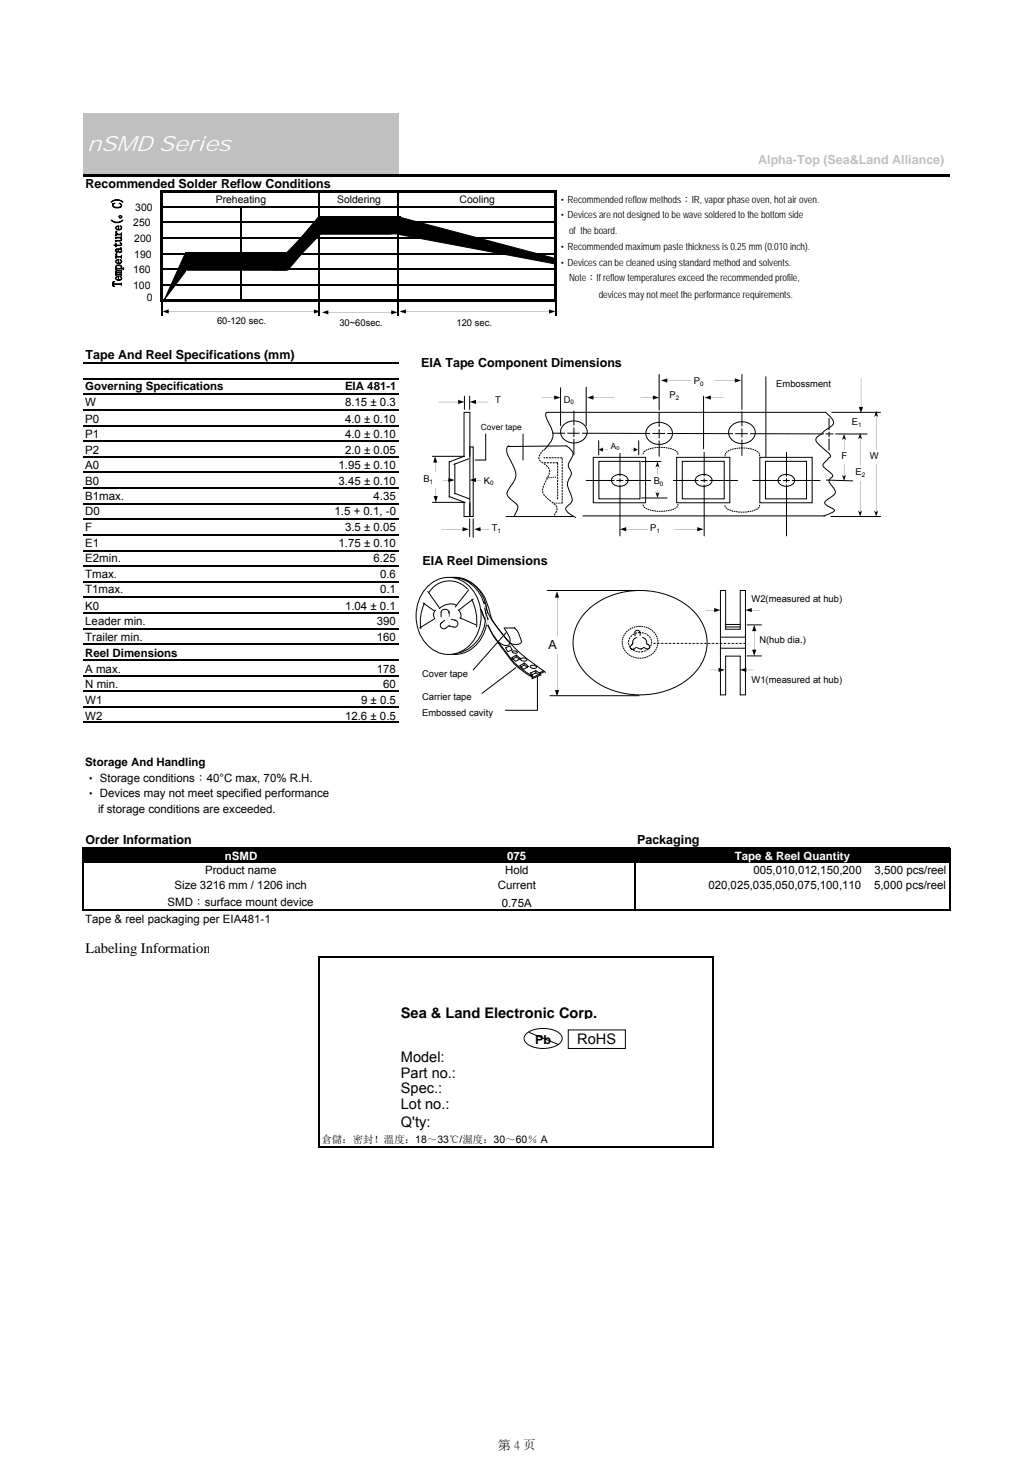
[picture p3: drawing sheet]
<svg xmlns="http://www.w3.org/2000/svg" width="210mm" height="297mm" viewBox="0 0 210 297" stroke-linecap="round" stroke-linejoin="round" font-family="sans-serif">
<path d="M16.8 22.9h64.1v12.8h-64.1z" fill="#c0c0c0"/>
<path d="M16.8 172.2h176.1v3.2h-176.1z" fill="#000"/>
<path d="M16.8 35.6h176.1M32.9 38.6v22.7M33.1 38.8h80M112.9 39v22.3M33.1 61h80" fill="none" stroke="#000" stroke-width=".42"/>
<g fill="none" stroke="#000" stroke-width=".21">
<path d="M64.9 39v21.8M80.9 39v21.8M33.1 42h79.5M33.1 45.2h79.5M33.1 48.4h79.5M33.1 51.5h79.5M33.1 54.7h79.5M33.1 57.9h79.5M48.9 42.1v18.7M16.8 73.8h64.1M16.8 76.9h64.1M32.9 61.3v3"/>
<path d="M64.9 61.3v3M80.9 61.3v3M112.9 61.3v3M16.8 80.1h64.1M16.8 83.3h64.1M16.8 86.5h64.1M16.8 89.6h64.1M16.8 92.8h64.1M16.8 96h64.1M16.8 99.2h64.1M16.8 102.3h64.1M16.8 105.5h64.1"/>
<path d="M16.8 108.7h64.1M16.8 111.9h64.1M16.8 115h64.1M16.8 118.2h64.1M16.8 121.4h64.1M16.8 124.6h64.1M16.8 127.7h64.1M16.8 130.9h64.1M16.8 134.1h64.1M16.8 137.3h64.1M16.8 140.4h64.1M16.8 143.6h64.1"/>
<path d="M16.8 146.8h64.1M16.9 172.1v12.9M17 172.2h176M128.9 172.3v12.7M192.9 172.3v12.7M17 184.9h176M64.9 194.3v38.8M65 194.4h80M144.9 194.5v38.6M65 233h80"/>
</g>
<path d="M85.2 143.6h20.7v2.6h-20.7z" fill="#fff"/>
<path d="M87.4 119.2a6.3 6.3 0 0 1 10.1 1.6 8.2 8.2 0 0 1-3.7 11.7 6.7 6.7 0 0 1-8.5-5.2 8.4 8.4 0 0 1 2.1-8.1zM88 119.2a6 6 0 0 1 9.9 1.7 8.6 8.6 0 0 1-2.7 11.3 6.1 6.1 0 0 1-8.4-2.8 8.9 8.9 0 0 1 1.2-10.2zM109.1 137.4v6.9h-6.5" fill="none" stroke="#000" stroke-width=".2"/>
<g fill="#fff">
<path d="M152.1 120.4h26.6v2.7h-26.6z"/>
<path d="M153.7 128.7h18.3v2.7h-18.3z"/>
<path d="M152.1 136.9h26.6v2.7h-26.6z"/>
</g>
<path d="M97.9 124.2a26.9 26.9 0 0 0 5.3 9.1 14.2 14.2 0 0 0 4.5 4.1l.4-.2M98.3 122.2a15.6 15.6 0 0 0 3.9 6.8 36.9 36.9 0 0 0 8.6 7.6M102.4 127.6l.7 1.2a1.64 1.64 0 0 1 0 2.3l-.9-.1-1.2-.8M102.4 127.6h2.2M108.8 136.7v-.4l-1.1 .4 .4 .4M108.8 136.7l.7 .4M109.6 137l-1.4 .6M109.7 137.2l-1.7 .7M110.6 136.5l-.9 .4" fill="none" stroke="#000" stroke-width=".2"/>
<path d="M86.8 119.2a6 6 0 0 1 9.8 1.7 8.6 8.6 0 0 1-2.7 11.3 6.1 6.1 0 0 1-8.3-2.8 8.9 8.9 0 0 1 1.2-10.2z" fill-rule="evenodd" fill="#fff"/>
<g fill="none" stroke="#000" stroke-width=".2">
<path d="M86.8 119.2a6 6 0 0 1 9.8 1.7 8.6 8.6 0 0 1-2.7 11.3 6.1 6.1 0 0 1-8.3-2.8 8.9 8.9 0 0 1 1.2-10.2zM92.7 117.3a8 8 0 0 1 6.6 6.3 10.4 10.4 0 0 0 2.7 5.3l.5 .5a2.52 2.52 0 0 0 2.8 1.5l.3-.2a.98 .98 0 0 0 0-1.3l-.6-1.2-.6-.6M94.9 119.6a4.8 4.8 0 0 0-7.7 .7M95.2 119.8l-2.7 3.5M85.9 122.5l2.2 1.6M86.9 120.1l2.3 3.3M88.3 125.7l-3.1 1.9M88.4 124a1.36 1.36 0 0 0-.1 1.6M89.8 126.4a.69 .69 0 0 0-.3 1 .69 .69 0 0 0 1 .2l.8-.6M90.3 126l-.8 .6M91.1 124.6a.79 .79 0 0 0-.7-.8 .79 .79 0 0 0-.8 .6v.9M91.2 124.3v.9"/>
<path d="M91.2 127.2l1 .2M91.7 125.9l.9 .1M92.3 126a.7 .7 0 0 1 .7 .8 .7 .7 0 0 1-.8 .6M92.7 123a3.1 3.1 0 0 0-3.5 .7M93 123.9a1.51 1.51 0 0 1 .5 1.7M93.4 125.5l3.2 1.5M95.8 121.8a10.2 10.2 0 0 1 1 5.6M96.1 121.7l-2.9 2.3M97.7 123.8a27.7 27.7 0 0 0 5.5 9.3 14.3 14.3 0 0 0 4.7 4.1"/>
</g>
<path d="M98.6 124.7l.2 1.6" fill="none" stroke="#fff" stroke-width=".26"/>
<path d="M98.8 125.8l.2 1.2" fill="none" stroke="#fff" stroke-width=".32"/>
<path d="M102.7 131.6l.8-.4 .5 .8-.9 .4z" fill="#fff"/>
<path d="M102.7 131.6l.8-.4 .5 .8-.9 .4z" fill="none" stroke="#000" stroke-width=".2"/>
<path d="M105.5 135.3l1-.6 .8 .7-1 .6z" fill="#fff"/>
<path d="M105.5 135.3l1-.6 .8 .7-1 .6zM106.4 135.1l-.7 .5M106.4 134.7v.3M106.5 135.1l.6 .5" fill="none" stroke="#000" stroke-width=".2"/>
<path d="M107.8 135.3a.95 .95 0 0 1 1.2 .3 .84 .84 0 0 1-1.3-.2z" fill-rule="evenodd" fill="#fff"/>
<path d="M107.8 135.3a.95 .95 0 0 1 1.2 .3 .84 .84 0 0 1-1.3-.2z" fill="none" stroke="#000" stroke-width=".2"/>
<path d="M105.8 133.8a.95 .95 0 0 1 1.2 .3 .84 .84 0 0 1-1.3-.2z" fill-rule="evenodd" fill="#fff"/>
<path d="M105.8 133.8a.95 .95 0 0 1 1.2 .3 .84 .84 0 0 1-1.3-.2z" fill="none" stroke="#000" stroke-width=".2"/>
<path d="M104.1 132.3l.5-.1 .5 .3-.6 .2-.4-.2z" fill-rule="evenodd" fill="#fff"/>
<g fill="none" stroke="#000" stroke-width=".2">
<path d="M111.1 120h19.2M146.3 120h1.1v7.8h2.9v-7.8h1.1v21.2h-1.1v-7.9h-2.9v7.9h-1.1zM86.2 122.6l-.5 1.4-.3 1.5 .1 2.2M104.1 132.3l.5-.1 .5 .3-.6 .2-.4-.2zM107.9 137.2l.2 .6M108.1 137.1l.1 .6M108.1 137.1l-.4 .1M108.8 136.7l-.7 .4M108.8 136.3l.7 .4M109.5 136.7l.2 .5M109.7 136.7l.2 .5M110.4 136.3l-.9 .4"/>
<path d="M146.3 131.7h5.1M146.3 129.5h5.1M147.4 127.4h2.9M147.4 126.9h2.9M151.7 133.3h2.9M151.7 127h2.9M111.7 141.4h18.1"/>
</g>
<path d="M99 124.7l.2 .8" fill="none" stroke="#fff" stroke-width=".2"/>
<g fill="#000">
<path d="M113.1 120.8l.1 20zM113.1 120.1l.4 1.3h-.8zM112.7 140.2h.8l-.4 1.3z"/>
<path d="M143.2 124h2.5zM145 123.5l1.3 .5-1.3 .4z"/>
<path d="M144.3 136.1h2.3zM145.9 135.7l1.3 .4-1.3 .4z"/>
<path d="M151 136.1h2zM150.3 136.1l1.3-.4v.8z"/>
<path d="M153.2 127.6v5zM153.2 127l.4 1.2h-.9zM152.7 132h.9l-.4 1.3z"/>
<path d="M152.1 124h2.2zM151.4 124l1.3-.5v.9z"/>
</g>
<path d="M91.1 124.7l-.1 .6M91.5 124.7l.1 .6" fill="none" stroke="#fff" stroke-width=".21"/>
<path d="M128.3 129.1a2.45 2.45 0 0 1 4 1.4 2.38 2.38 0 0 1-2.3 2 2.38 2.38 0 0 1-2.4-2l.1-.5z" fill="none" stroke="#000" stroke-width=".2" stroke-dasharray=".4 .2" stroke-linecap="butt"/>
<path d="M110.8 129.3h5.1v3.5h-5.1z" fill="#fff"/>
<path d="M127.4 128.2a3.7 3.7 0 0 1 3.8-.8 3.7 3.7 0 0 1 2.4 3.1 3.6 3.6 0 0 1-3.6 3.2 3.6 3.6 0 0 1-3.6-3.2 3 3 0 0 1 1-2.3z" fill="none" stroke="#000" stroke-width=".2" stroke-dasharray=".3 .1" stroke-linecap="butt"/>
<path d="M132.7 130.7h18.7" fill="none" stroke="#000" stroke-width=".2" stroke-dasharray=".4 .2 .1 .2" stroke-linecap="butt"/>
<g fill="none" stroke="#000" stroke-width=".2">
<path d="M119.4 123.9a16.2 16.2 0 0 1 21.2 0 9 9 0 0 1-1 14.2 16.3 16.3 0 0 1-20.2-.9 8.9 8.9 0 0 1 0-13.3zM128.4 130.9v.1a.61 .61 0 0 0-.4 .7l.5 .2 .3-.1M128.7 130.6l-.5 .4M128.9 128.5a.53 .53 0 0 1 .6-.4 .53 .53 0 0 1 .5 .5M128.9 128.5v.7M129.2 131.5l-.6 .5M129.3 131.5a.96 .96 0 0 0 1.4 .1M129.3 129.5a1.04 1.04 0 0 0-.8 1.3M130 128.4v.7M130.5 129.5a1.04 1.04 0 0 1 .8 1.3M130.6 131.4l.6 .4M131.1 130.7l.6 .3"/>
<path d="M131.5 130.9a.47 .47 0 0 1 .4 .7 .47 .47 0 0 1-.7 .2"/>
</g>
<path d="M128.6 130.6l.6 .8" fill="none" stroke="#fff" stroke-width=".21"/>
<path d="M131.1 130.6l-.7 .9" fill="none" stroke="#fff" stroke-width=".32"/>
<g fill="#fff">
<path d="M85.2 140.2h18v2.7h-18z"/>
<path d="M85.2 135.6h15.3v2.7h-15.3z"/>
</g>
<path d="M98.5 123.6l.3 1.6M99 125.5l.2 .3M102.8 128.5l-6.7 7.6M104.8 135.6l-6.9 5.2" fill="none" stroke="#000" stroke-width=".2"/>
<path d="M98.3 122.8l.4 1.6" fill="none" stroke="#fff" stroke-width=".2"/>
<path d="M103.9 133.6l1-.5 .8 .7-1 .6z" fill="#fff"/>
<path d="M37.7 51.4h20.4v3.5h-20.4zM64.7 44.1h2.9l-9.1 10.8h-2.9zM65 44.1h16.3v3.4h-16.3zM65.2 44.2h3.2l-10.2 10.5h-3.2zM65.2 44.1h14.2v3.4h-14.2zM103.9 133.6l1-.5 .8 .7-1 .6zM104.8 133.5l-.7 .4M104.8 133.1v.3M104.9 133.5l.6 .5" fill="none" stroke="#000" stroke-width=".2"/>
<g fill="#000">
<path d="M37.7 51.4h20.4v3.5h-20.4zM65 44.1h16.3v3.4h-16.3zM65.2 44.1h14.2v3.4h-14.2z"/>
<path d="M33.7 63.3h30.7zM33 63.3l1.2-.4v.8zM63.8 62.9l1.2 .4-1.2 .4z"/>
<path d="M66.1 63.5h14zM65.4 63.5l1.3-.5v.9zM79.5 63l1.2 .5-1.2 .4z"/>
<path d="M81.8 63.3h30.3zM81.2 63.3l1.2-.4v.8zM111.5 62.9l1.3 .4-1.3 .4z"/>
</g>
<path d="M64.7 44.1h2.9l-9.1 10.8h-2.9zM65.2 44.2h3.2l-10.2 10.5h-3.2z" fill="#000"/>
<path d="M38.5 63.8h21.2v3.8h-21.2z" fill="#fff"/>
<g fill="#000">
<path d="M37.7 51.4v3.8l-4.3 5.7z"/>
<path d="M22.6 44.7a1.81 1.81 0 0 0 2.3 0h.1a1.69 1.69 0 0 1-2.4 0z" fill-rule="evenodd"/>
<path d="M22.6 41.1a1.59 1.59 0 0 1 2.3 0 1.95 1.95 0 0 0-2.3 0z" fill-rule="evenodd"/>
<path d="M23.5 55.1l1.2-.2v.3h-1.1a.69 .69 0 0 0 1 .1l.1-.1v.4l-.1-.1a.82 .82 0 0 0-1 .1 .82 .82 0 0 0 1 .2l.1-.1v.3h-1.2v-.2h.2a.19 .19 0 0 1-.2-.2 .19 .19 0 0 1 .2-.2z" fill-rule="evenodd"/>
<path d="M23.5 51.6h.2l-.1 .1a.7 .7 0 0 0 1 .3l.1-.1v.6l-.1-.3h-1l-.1 .3v-.4h.3l-.3-.3z" fill-rule="evenodd"/>
<path d="M23.5 47h.2l-.1 .2a.48 .48 0 0 0 .8 .4h.2l.1-.3v.7l-.1-.3h-1l-.1 .3v-.4h.3l-.3-.3z" fill-rule="evenodd"/>
<path d="M23.6 56.4l.1 .4 .3 .1v-.6zM23.6 56.3l.5-.2v.8l.2-.1 .3-.3-.3-.3a.44 .44 0 0 1 .4 .5 .44 .44 0 0 1-.6 .3l-.6-.3z" fill-rule="evenodd"/>
<path d="M23.6 53l.1 .3 .3 .1v-.5zM23.6 52.8l.5-.1v.7l.5-.2v-.2l-.3-.2a.39 .39 0 0 1 .5 .4 .39 .39 0 0 1-.5 .4 .52 .52 0 0 1-.6-.2 .52 .52 0 0 1-.1-.6z" fill-rule="evenodd"/>
<path d="M23.6 46.2l.1 .3 .3 .1v-.6zM23.6 46l.5-.1v.7h.2l.3-.3-.3-.4a.44 .44 0 0 1 .4 .6 .44 .44 0 0 1-.6 .2l-.6-.2z" fill-rule="evenodd"/>
<path d="M23.5 49.4l.1 .4 1-.1v-.2l-.3-.1a.28 .28 0 0 1 .4 .1 .28 .28 0 0 1-.2 .4h-.9l-.1 .3-.1-.3-.3-.1h.4z" fill-rule="evenodd"/>
<path d="M24.2 44.1a.27 .27 0 0 0 .5 0 .27 .27 0 0 0-.5 0zM24.3 44a.22 .22 0 0 1 .4 0 .22 .22 0 0 1-.4 0z" fill-rule="evenodd"/>
<path d="M23.5 48.2h1.1v-.1l.1 .2h-.2l.2 .4a1.13 1.13 0 0 1-1.1 .3l-.1 .1v-.2h.8a.25 .25 0 0 0 .3-.3 .25 .25 0 0 0-.3-.3l-.8 .2z" fill-rule="evenodd"/>
<path d="M22.9 57.3l.4-.1-.3 .2v.3h1.6l.1-.2v.5l-.1-.2h-1.7l.1 .2 .3 .2-.4-.1z" fill-rule="evenodd"/>
<path d="M23.6 50.6l1-.1-.2-.2 .3 .1-.1 .3a.35 .35 0 0 1 0 .6 .35 .35 0 0 1-.6-.2l-.1-.4a.28 .28 0 0 0-.3 .2 .28 .28 0 0 0 .3 .3l-.1 .1a.36 .36 0 0 1-.3-.3 .36 .36 0 0 1 .1-.4zM24 50.7a.36 .36 0 0 0 .2 .4 .36 .36 0 0 0 .4-.1l-.1-.3z" fill-rule="evenodd"/>
<path d="M22.9 41.4l.5-.1-.4 .3a.93 .93 0 0 0 1.4 .4l.2-.4-.4-.3a.48 .48 0 0 1 .5 .5 .48 .48 0 0 1-.6 .4 .82 .82 0 0 1-1.2-.6z" fill-rule="evenodd"/>
<path d="M23.6 53.9a.58 .58 0 0 1 .7-.1 .58 .58 0 0 1 .3 .7h.4l.1-.1v.4l-.2-.1h-1.2l-.2 .1v-.3h.2l-.2-.2zM23.6 54.1v.1a.64 .64 0 0 0 1 .1 .68 .68 0 0 0-1-.2z" fill-rule="evenodd"/>
<path d="M80.9 44.1l31.7 8.4v1.1l-31.7-6z" fill-rule="evenodd"/>
</g>
<g fill="none" stroke="#000" stroke-width=".2">
<path d="M22.6 41.1a1.59 1.59 0 0 1 2.3 0 1.95 1.95 0 0 0-2.3 0zM22.6 44.7a1.81 1.81 0 0 0 2.3 0h.1a1.69 1.69 0 0 1-2.4 0zM22.9 41.4l.5-.1-.4 .3a.93 .93 0 0 0 1.4 .4l.2-.4-.4-.3a.48 .48 0 0 1 .5 .5 .48 .48 0 0 1-.6 .4 .82 .82 0 0 1-1.2-.6zM22.9 57.3l.4-.1-.3 .2v.3h1.6l.1-.2v.5l-.1-.2h-1.7l.1 .2 .3 .2-.4-.1zM23.5 48.2h1.1v-.1l.1 .2h-.2l.2 .4a1.13 1.13 0 0 1-1.1 .3l-.1 .1v-.2h.8a.25 .25 0 0 0 .3-.3 .25 .25 0 0 0-.3-.3l-.8 .2zM23.5 49.4l.1 .4 1-.1v-.2l-.3-.1a.28 .28 0 0 1 .4 .1 .28 .28 0 0 1-.2 .4h-.9l-.1 .3-.1-.3-.3-.1h.4zM23.5 55.1l1.2-.2v.3h-1.1a.69 .69 0 0 0 1 .1l.1-.1v.4l-.1-.1a.82 .82 0 0 0-1 .1 .82 .82 0 0 0 1 .2l.1-.1v.3h-1.2v-.2h.2a.19 .19 0 0 1-.2-.2 .19 .19 0 0 1 .2-.2zM23.5 47h.2l-.1 .2a.48 .48 0 0 0 .8 .4h.2l.1-.3v.7l-.1-.3h-1l-.1 .3v-.4h.3l-.3-.3zM23.5 51.6h.2l-.1 .1a.7 .7 0 0 0 1 .3l.1-.1v.6l-.1-.3h-1l-.1 .3v-.4h.3l-.3-.3zM23.6 46.2l.4-.2v.6l-.3-.1zM23.6 56.4l.4-.1v.6l-.3-.1zM23.6 53l.4-.1v.5l-.3-.1z"/>
<path d="M23.6 50.6l1-.1-.2-.2 .3 .1-.1 .3a.35 .35 0 0 1 0 .6 .35 .35 0 0 1-.6-.2l-.1-.4a.28 .28 0 0 0-.3 .2 .28 .28 0 0 0 .3 .3l-.1 .1a.36 .36 0 0 1-.3-.3 .36 .36 0 0 1 .1-.4zM23.6 54.1a.63 .63 0 0 1 1 .2 .69 .69 0 0 1-1-.1zM23.6 46l.5-.1v.7h.2l.3-.3-.3-.4a.44 .44 0 0 1 .4 .6 .44 .44 0 0 1-.6 .2l-.6-.2zM23.6 53.9a.58 .58 0 0 1 .7-.1 .58 .58 0 0 1 .3 .7h.4l.1-.1v.4l-.2-.1h-1.2l-.2 .1v-.3h.2l-.2-.2zM23.6 56.3l.5-.2v.8l.2-.1 .3-.3-.3-.3a.44 .44 0 0 1 .4 .5 .44 .44 0 0 1-.6 .3l-.6-.3zM23.6 52.8l.5-.1v.7l.5-.2v-.2l-.3-.2a.39 .39 0 0 1 .5 .4 .39 .39 0 0 1-.5 .4 .52 .52 0 0 1-.6-.2 .52 .52 0 0 1-.1-.6zM24 50.7a.4 .4 0 0 1 .5 0 .4 .4 0 0 1 .1 .4 .39 .39 0 0 1-.4 0 .39 .39 0 0 1-.2-.4zM37.7 51.4v3.8l-4.3 5.7zM80.9 44.1l31.7 8.4v1.1l-31.7-6z"/>
<circle cx="24.5" cy="44.1" r=".27"/>
<circle cx="24.5" cy="44" r=".22"/>
</g>
<g fill="#fff">
<path d="M89 64.3h14.7v3.8h-14.7z"/>
<path d="M61.3 64.3h24.2v3.8h-24.2z"/>
</g>
<path d="M112.9 96.9l-2 .2" fill="none" stroke="#000" stroke-width=".2" stroke-dasharray=".2 .2" stroke-linecap="butt"/>
<path d="M112.2 88l63.9 .2" fill="none" stroke="#000" stroke-width=".2"/>
<path d="M95.4 90.8h.7v14.1h-.7z" fill="#fff"/>
<g fill="none" stroke="#000" stroke-width=".2">
<path d="M87.8 92.7h6.5M91.2 93.7v7.3M92.4 94.2v6.2M95.2 93.2l-3 1.2M95.4 90.8h.7v14.1h-.7zM95.4 92.7v-8.9h-1.2v8.9l-3 1.2M103.2 90.7l11.9-.1 .4 .3a1.45 1.45 0 0 1 .5 2.2 1.83 1.83 0 0 0-.4 2.1 1.52 1.52 0 0 1-.1 2.2 3.2 3.2 0 0 0 .5 3.1 1.59 1.59 0 0 1-.8 2.4l-.3 .3a1.35 1.35 0 0 0 .9 1.3l1.1 .6M103.3 90.6l-.2 .1a2.08 2.08 0 0 0 .3 2.4l.4 .6a5.3 5.3 0 0 1 .9 3.4l-1 1.7a1.61 1.61 0 0 0-.2 2.4l.5 .5a1.76 1.76 0 0 1 1.1 1.6l-.7 1.6M114.4 86.4a2.92 2.92 0 0 1 4.8 .8 2.48 2.48 0 0 1-3.3 2.7 2.16 2.16 0 0 1-1.8-1.3 2.16 2.16 0 0 1 .3-2.2zM116.5 83.5v8.9M119 97.6h13.7M120.5 92.9h10.6v9.3h-10.6z"/>
<path d="M121.6 93.7h8.4v7.6h-8.4zM124.5 96.9a1.87 1.87 0 0 1 3.1 .7 1.78 1.78 0 0 1-1.7 1.2 1.78 1.78 0 0 1-1.7-1.2zM125.9 91.9v17M136.1 97.6h13.7M137.4 92.9h10.8v9.3h-10.8zM138.6 93.7h8.5v7.6h-8.5zM141.5 96.9a1.91 1.91 0 0 1 3.1 .7 1.81 1.81 0 0 1-1.7 1.2 1.81 1.81 0 0 1-1.7-1.2zM143 91.9v17M152.9 97.6h13.6M154.3 92.9h10.6v9.3h-10.6zM155.4 93.7h8.4v7.6h-8.4zM158.3 96.9a1.87 1.87 0 0 1 3.1 .7 1.78 1.78 0 0 1-1.7 1.2 1.78 1.78 0 0 1-1.7-1.2z"/>
<path d="M159.7 91.9v17M167.6 83.8l.9 .8a1.42 1.42 0 0 1 .6 1.8l-2.3 1.8a1.55 1.55 0 0 0-1.1 1.3l.6 .8 1 .9a3.2 3.2 0 0 1 1.4 1.5l-.7 .7a1.84 1.84 0 0 0-.9 1.3l1 .9a1.51 1.51 0 0 1 1 1.2l-.2 .2a.74 .74 0 0 0-.4 1.1l.2 .3a2.76 2.76 0 0 1 .9 1.7l-.2 .4-1.8 1.3-.1 .4a3.3 3.3 0 0 0 1.8 1.3l.2 .2a2.37 2.37 0 0 1-1.6 .9l-.6 .2M167.7 83.8h-56.7a.94 .94 0 0 0 0 1.3l.8 1.6a3.2 3.2 0 0 1-.8 4.2l-.5 .5M167.8 97.5l5.4 .2M168.4 85v6.5M168.9 83.8h9.9M87.8 102.1h6.7M91.2 100.9l3 1.1v2.9h1.2v-2.7M92.4 100.2l3 1.2M102.8 104.9h13.5M118.4 104.8h49.1M168.7 104.9h10.1"/>
</g>
<path d="M110.4 91.4l-.4 .4a1.25 1.25 0 0 0 .1 2.1 3 3 0 0 1 1.5 1.7 6.8 6.8 0 0 1-1.2 3.1 1.95 1.95 0 0 0 .9 2.7l.5 .4a2 2 0 0 1 1.3 1.9l-.6 1.1M113.2 94v7.5M113.2 94h-2.8M114.2 93.1v9.1M114.2 93h-3.8" fill="none" stroke="#000" stroke-width=".2" stroke-dasharray=".4 .2" stroke-linecap="butt"/>
<path d="M114.2 102.2h-1.9" fill="none" stroke="#000" stroke-width=".2" stroke-dasharray=".2 .2" stroke-linecap="butt"/>
<path d="M125.2 97.2a1 1 0 0 1 1.6 .4 .97 .97 0 0 1-.9 .7 .97 .97 0 0 1-.9-.7zM142.3 97.2a1 1 0 0 1 1.6 .4 .97 .97 0 0 1-.9 .7 .97 .97 0 0 1-.9-.7zM159.1 97.2a1 1 0 0 1 1.5 .4 .97 .97 0 0 1-.9 .7 .97 .97 0 0 1-.9-.7z" fill="none" stroke="#fff" stroke-width=".37"/>
<path d="M115.2 87.1a1.64 1.64 0 0 1 2.8 .7 1.57 1.57 0 0 1-1.5 1.2 1.57 1.57 0 0 1-1.6-1.2z" fill="none" stroke="#fff" stroke-width=".42"/>
<path d="M167.8 87.7a1.12 1.12 0 0 1 1.7 .5 1.05 1.05 0 0 1-1 .7 1.05 1.05 0 0 1-1-.7z" fill="none" stroke="#fff" stroke-width=".32"/>
<g fill="#000">
<path d="M86.9 97.5l4.8 .1zM91.1 97.1l1.2 .4-1.2 .5z"/>
<path d="M88.3 93.4l.2 8zM88.3 92.7l.5 1.3h-.8zM88.1 100.8h.8l-.4 1.3z"/>
<path d="M96.1 97.5h3.1zM95.4 97.5l1.2-.4v.9z"/>
<path d="M171.4 88.7v8.5zM171.4 88.2l.4 1.3-.4-.5-.4 .5zM171 96.4l.4 .5 .4-.5-.4 1.3z"/>
<path d="M174.7 88.6v15.8zM174.7 88l.4 1.3-.4-.4-.5 .4zM174.2 103.7l.5 .4 .4-.4-.4 1.2z"/>
<path d="M177.9 84l.1 20.4zM177.9 83.5l.5 1.3-.5-.5-.4 .5zM177.5 103.7l.4 .4 .5-.4-.5 1.2z"/>
</g>
<g fill="#fff">
<path d="M85.5 96h4.3v3.1h-4.3z"/>
<path d="M97.7 96.3h4.4v3.1h-4.4z"/>
</g>
<g fill="#000">
<path d="M89.6 107.5l5 .1zM93.9 107.1l1.3 .4-1.3 .4z"/>
<path d="M97 107.5h2.9zM96.3 107.5l1.3-.4v.8z"/>
</g>
<path d="M99.4 106h4.1v3h-4.1z" fill="#fff"/>
<g fill="#000">
<path d="M89.1 81.7h4.6zM93 81.2l1.3 .5-1.3 .4z"/>
<path d="M96.1 81.7h3.1zM95.4 81.7l1.2-.5v.9z"/>
</g>
<path d="M97.2 85.6h13v3.2h-13z" fill="#fff"/>
<path d="M113.8 78.8v7.7M119 78.7v7.8M98.6 88.2v5.3h-2.1M106.2 88.2v5.3" fill="none" stroke="#000" stroke-width=".2"/>
<g fill="#000">
<path d="M110 80.8h3.3zM112.6 80.3l1.2 .5-1.2 .4z"/>
<path d="M119.8 80.8h5.1zM119.3 80.8l1.2-.5v.9z"/>
</g>
<path d="M114 79.8h4.9v3.1h-4.9z" fill="#fff"/>
<path d="M150.7 76.1v7.1M142.9 80.5v10.7" fill="none" stroke="#000" stroke-width=".2"/>
<g fill="#000">
<path d="M130.1 80.8h3.1zM132.6 80.3l1.3 .5-1.3 .4z"/>
<path d="M143.8 80.8h3.1zM143.1 80.8l1.3-.5v.9z"/>
</g>
<path d="M135.5 79h4.9v3.1h-4.9z" fill="#fff"/>
<path d="M122 91.4h7.2zM121.6 91.4l.8-.5v.9zM128.7 90.9l.8 .5-.8 .4z" fill="#000"/>
<path d="M121.6 89.5v2.9M129.7 89.5v2.9" fill="none" stroke="#000" stroke-width=".2"/>
<path d="M123.6 89.4h4.5v2.5h-4.5z" fill="#fff"/>
<path d="M134.8 77.3h15.2zM134.2 77.3l1.3-.4v.8zM149.2 76.9l1.3 .4-1.3 .4z" fill="#000"/>
<path d="M172.5 84.4h4.5v3.1h-4.5z" fill="#fff"/>
<path d="M155.5 76.5v16.3" fill="none" stroke="#000" stroke-width=".2"/>
<path d="M174.8 76.8l.1 6.5zM174.4 82.7h.9l-.5 1.2z" fill="#000"/>
<g fill="#fff">
<path d="M176.1 91.4h4.5v2.8h-4.5z"/>
<path d="M173.2 94.5h4v3.2h-4z"/>
<path d="M170.3 91.4h3.6v2.8h-3.6z"/>
</g>
<path d="M126.6 107.5l15.6 .1zM125.9 107.5l1.3-.4v.8zM141.6 107.1l1.3 .4-1.3 .4z" fill="#000"/>
<g fill="#fff">
<path d="M131.5 106h5.2v3h-5.2z"/>
<path d="M100.1 79.8h4v2.8h-4z"/>
</g>
<path d="M130.3 93.8h3.9M130.3 101.2h5.2" fill="none" stroke="#000" stroke-width=".2"/>
<path d="M133.5 94.3l.1 6.4zM133.5 93.8l.4 1.2-.4-.4-.4 .4zM133.1 99.9l.4 .4 .4-.4-.4 1.3z" fill="#000"/>
<path d="M132.2 96.5h4.4v3h-4.4z" fill="#fff"/>
<path d="M137.6 92.4l.1-.1a.93 .93 0 0 0-.8-.9 7.5 7.5 0 0 0-5.9 .2l-.3 .3-.1 .5M154.2 92.7a.7 .7 0 0 0-.3-.9 6.6 6.6 0 0 0-6.3 0 .76 .76 0 0 0-.3 .9M137.6 102.4l.1 .1a.93 .93 0 0 1-.8 .9 7.5 7.5 0 0 1-5.9-.3l-.3-.2-.1-.5M154.2 102.6l.1 .1a.93 .93 0 0 1-.8 .9 7.5 7.5 0 0 1-5.9-.3l-.3-.3v-.5" fill="none" stroke="#000" stroke-width=".2" stroke-dasharray=".3 .1" stroke-linecap="butt"/>
<path d="M140.4 76.1h4.5v3.1h-4.5z" fill="#fff"/>
<path d="M133.9 76.1v7.2M94.3 80.5v2.7M95.4 80.5v2.7M131.7 86.7a2.92 2.92 0 0 1 4.8 .8 2.48 2.48 0 0 1-3.3 2.7 2.16 2.16 0 0 1-1.8-1.3 2.16 2.16 0 0 1 .3-2.2zM133.9 83.8v8.9M148.6 86.5a2.96 2.96 0 0 1 4.7 .9 2.48 2.48 0 0 1-3.3 2.7 2.15 2.15 0 0 1-1.8-1.3 2.15 2.15 0 0 1 .4-2.3zM150.7 83.7v8.8M95.4 105.4v3.6M96.1 105.4v3.8M106.8 210.1a5.9 5.9 0 0 1 7 0 1.31 1.31 0 0 1-.5 2.2 6 6 0 0 1-6.5-.4 1.21 1.21 0 0 1 0-1.8zM107.4 209.8l6 2.4M115.4 209.3h11.6v3.7h-11.6z" fill="none" stroke="#000" stroke-width=".2"/>
<path d="M132.5 87.4a1.64 1.64 0 0 1 2.8 .7 1.57 1.57 0 0 1-1.5 1.2 1.57 1.57 0 0 1-1.6-1.2zM149.3 87.3a1.64 1.64 0 0 1 2.8 .7 1.59 1.59 0 0 1-1.5 1.1 1.59 1.59 0 0 1-1.5-1.1z" fill="none" stroke="#fff" stroke-width=".42"/>
<text font-size="4.5" fill="#fff" x="17.7" y="30.6">nSMD Series</text>
<g font-size="3">
<text x="17.4" y="193.5">Labeling Information</text>
<text x="81.4" y="206.9">Sea &amp; Land Electronic Corp.</text>
<text x="81.4" y="215.8">Model:</text>
<text x="117.2" y="212.1">RoHS</text>
<text x="81.4" y="218.9">Part no.:</text>
<text x="81.4" y="222.1">Spec.:</text>
<text x="81.4" y="225.3">Lot no.:</text>
<text x="81.4" y="229">Q'ty:</text>
</g>
<text font-size="2.5" fill="#c0c0c0" x="154" y="33.3">Alpha-Top (Sea&amp;Land Alliance)</text>
<g font-size="2.5">
<text x="17.4" y="38.1">Recommended Solder Reflow Conditions</text>
<text x="17.4" y="72.9">Tape And Reel Specifications (mm)</text>
<text x="85.5" y="74.5">EIA Tape Component Dimensions</text>
<text x="85.8" y="114.9">EIA Reel Dimensions</text>
<text x="111.4" y="131.9">A</text>
<text x="129.8" y="133.5">0</text>
<text x="17.4" y="171.5">Order Information</text>
<text x="129.4" y="171.5">Packaging</text>
<text x="108.7" y="212.1">Pb</text>
<text x="101.2" y="294.3">第 4 页</text>
</g>
<g font-size="2.3">
<text x="17.3" y="79.2">Governing Specifications</text>
<text x="17.3" y="82.4">W</text>
<text x="70.1" y="82.4">8.15 ± 0.3</text>
<text x="70.1" y="79.2">EIA 481-1</text>
<text x="17.3" y="85.9">P0</text>
<text x="17.3" y="88.9">P1</text>
<text x="70.1" y="85.9">4.0 ± 0.10</text>
<text x="70.1" y="88.9">4.0 ± 0.10</text>
<text x="17.3" y="92.2">P2</text>
<text x="17.3" y="95.3">A0</text>
<text x="68.7" y="95.3">1.95 ± 0.10</text>
<text x="70.1" y="92.2">2.0 ± 0.05</text>
<text x="17.3" y="98.5">B0</text>
<text x="17.3" y="101.6">B1max.</text>
<text x="68.7" y="98.5">3.45 ± 0.10</text>
<text x="75.9" y="101.6">4.35</text>
<text x="17.3" y="104.6">D0</text>
<text x="17.3" y="107.8">F</text>
<text x="67.9" y="104.6">1.5 + 0.1, -0</text>
<text x="70.1" y="107.8">3.5 ± 0.05</text>
<text x="17.3" y="111.2">E1</text>
<text x="68.7" y="111.2">1.75 ± 0.10</text>
<text x="17.3" y="114.2">E2min.</text>
<text x="17.3" y="117.3">Tmax.</text>
<text x="75.9" y="114.2">6.25</text>
<text x="77.2" y="117.3">0.6</text>
<text x="17.3" y="120.5">T1max.</text>
<text x="17.3" y="123.9">K0</text>
<text x="70.1" y="123.9">1.04 ± 0.1</text>
<text x="77.2" y="120.5">0.1</text>
<text x="17.3" y="127">Leader min.</text>
<text x="17.3" y="130.2">Trailer min.</text>
<text x="76.5" y="127">390</text>
<text x="76.5" y="130.2">160</text>
<text x="17.3" y="133.4">Reel Dimensions</text>
<text x="17.3" y="136.7">A max.</text>
<text x="76.5" y="136.7">178</text>
<text x="17.3" y="139.7">N min.</text>
<text x="17.3" y="143">W1</text>
<text x="73.3" y="143">9 ± 0.5</text>
<text x="77.8" y="139.7">60</text>
<text x="17.3" y="146.2">W2</text>
<text x="70.1" y="146.2">12.6 ± 0.5</text>
<text x="17.3" y="155.6">Storage And Handling</text>
<text x="17.3" y="158.8">‧ Storage conditions：40°C max, 70% R.H.</text>
<text x="17.3" y="162">‧ Devices may not meet specified performance</text>
<text x="19.9" y="165.3">if storage conditions are exceeded.</text>
<text x="41.7" y="177.7">Product name</text>
<text x="102.6" y="177.7">Hold</text>
<text x="153" y="177.7">005,010,012,150,200</text>
<text x="177.6" y="177.7">3,500 pcs/reel</text>
<text x="34" y="184.1">SMD：surface mount device</text>
<text x="35.4" y="180.7">Size 3216 mm / 1206 inch</text>
<text x="101.1" y="180.7">Current</text>
<text x="101.9" y="184.2">0.75A</text>
<text x="143.8" y="180.7">020,025,035,050,075,100,110</text>
<text x="177.5" y="180.7">5,000 pcs/reel</text>
<text x="17.3" y="187.5">Tape &amp; reel packaging per EIA481-1</text>
</g>
<g font-size="2.3" fill="#fff">
<text x="45.7" y="174.7">nSMD</text>
<text x="103" y="174.7">075</text>
<text x="149.2" y="174.7">Tape &amp; Reel Quantity</text>
</g>
<g font-size="2.1">
<text x="43.8" y="41.3">Preheating</text>
<text x="68.5" y="41.3">Soldering</text>
<text x="93.3" y="41.3">Cooling</text>
<text x="27.1" y="46">250</text>
<text x="27.5" y="42.8">300</text>
<text x="27.3" y="49.1">200</text>
<text x="27.3" y="52.3">190</text>
<text x="27" y="58.7">100</text>
<text x="27.1" y="55.5">160</text>
<text x="29.8" y="61.3">0</text>
<text x="65.3" y="232.3">倉儲：密封！溫度：18～33℃/濕度：30～60％ A</text>
</g>
<g font-size="2">
<text x="113.2" y="41.3">‧Recommended reflow methods：IR, vapor phase oven, hot air oven.</text>
<text x="113.2" y="44.3">‧Devices are not designed to be wave soldered to the bottom side</text>
<text x="115.6" y="47.5">of the board.</text>
<text x="113.2" y="50.8">‧Recommended maximum paste thickness is 0.25 mm (0.010 inch).</text>
<text x="113.2" y="54">‧Devices can be cleaned using standard method and solvents.</text>
<text x="115.6" y="57.2">Note：If reflow temperatures exceed the recommended profile,</text>
<text x="121.6" y="60.5">devices may not meet the performance requirements.</text>
</g>
<g font-size="1.9">
<text x="44.1" y="65.7">60-120 sec.</text>
<text x="68.9" y="66.2">30~60sec.</text>
<text x="92.7" y="66.2">120 sec.</text>
<text x="100.6" y="81.8">T</text>
<text x="114.5" y="81.8">D</text>
<text x="136" y="80.9">P</text>
<text x="140.9" y="78">P</text>
<text x="157.6" y="78.6">Embossment</text>
<text x="173" y="86.3">E</text>
<text x="170.9" y="93.3">F</text>
<text x="176.6" y="93.3">W</text>
<text x="86" y="98">B</text>
<text x="98.3" y="98.3">K</text>
<text x="132.8" y="98.4">B</text>
<text x="173.7" y="96.5">E</text>
<text x="99.9" y="107.9">T</text>
<text x="132" y="107.9">P</text>
<text x="152.6" y="122.4">W2(measured at hub)</text>
<text x="154.2" y="130.6">N(hub dia.)</text>
<text x="85.7" y="137.6">Cover tape</text>
<text x="85.7" y="142.2">Carrier tape</text>
<text x="152.6" y="138.9">W1(measured at hub)</text>
<text x="85.7" y="145.5">Embossed cavity</text>
</g>
<g font-size="1.7">
<text x="97.7" y="87.4">Cover tape</text>
<text x="124" y="91.1">A</text>
</g>
<g font-size="1.3">
<text x="115.9" y="82.2">0</text>
<text x="137.2" y="81.3">2</text>
<text x="142.2" y="78.4">0</text>
<text x="174.3" y="86.7">1</text>
<text x="87.2" y="98.3">1</text>
<text x="99.5" y="98.6">0</text>
<text x="134" y="98.8">0</text>
<text x="175" y="96.9">2</text>
<text x="101" y="108.3">1</text>
<text x="133.3" y="108.3">1</text>
</g>
<text font-size="1.1" x="125.2" y="91.5">0</text>
</svg>
